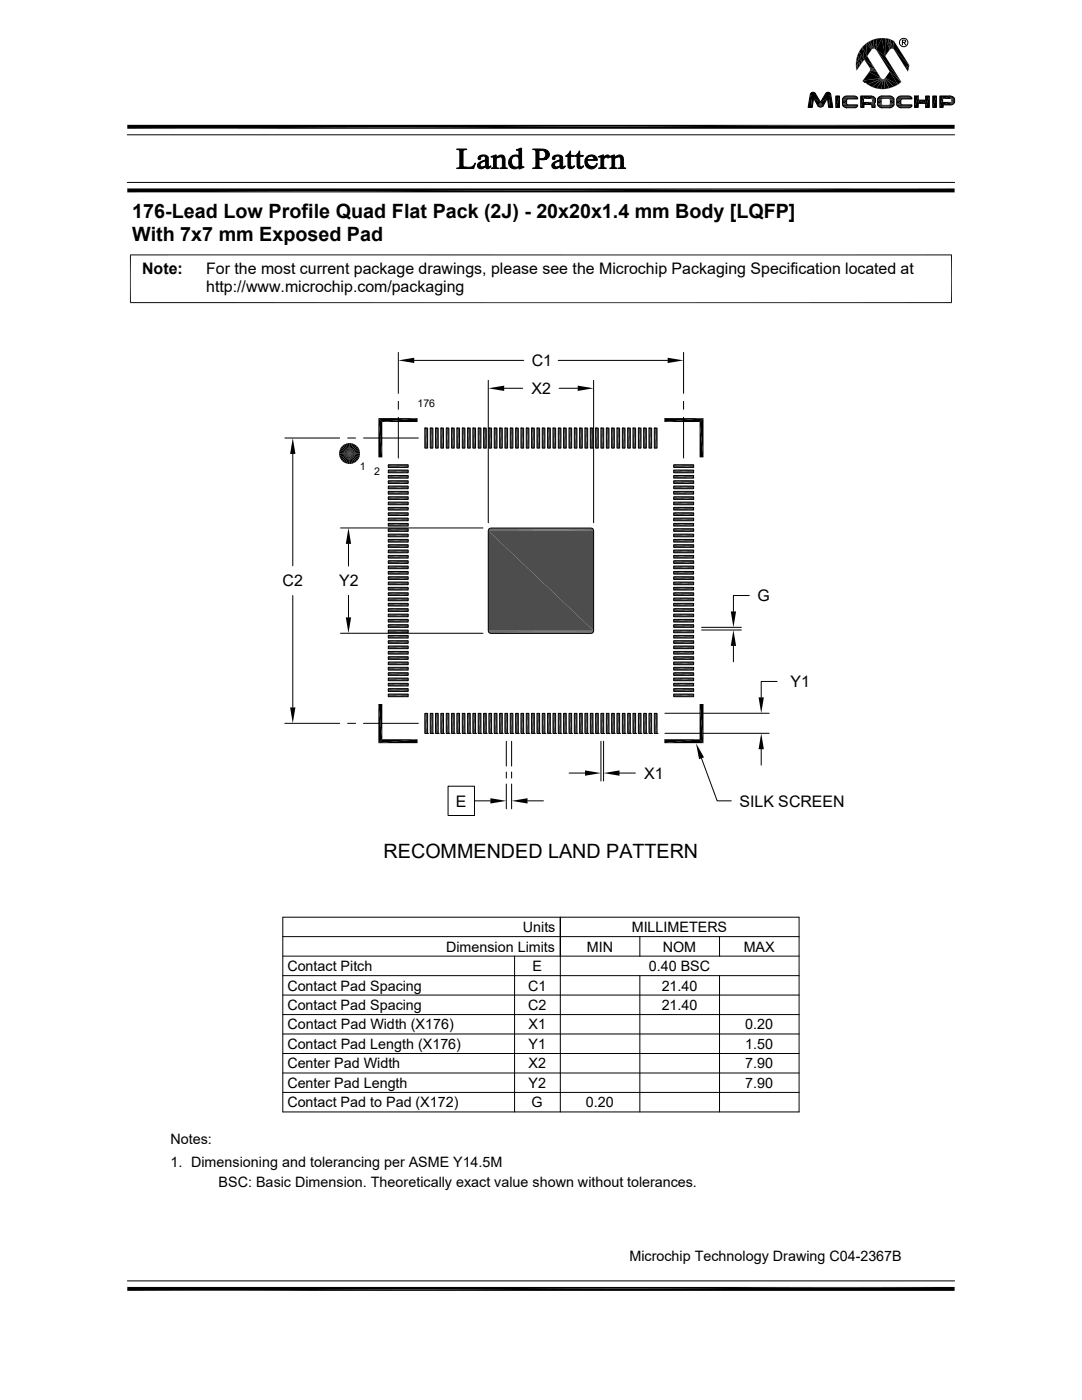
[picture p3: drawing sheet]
<svg xmlns="http://www.w3.org/2000/svg" width="216mm" height="279mm" viewBox="0 0 216 279" stroke-linecap="round" stroke-linejoin="round" font-family="sans-serif">
<g fill="#4d4d4d">
<path d="M77.5 92.8l3.9 .5h-3.9z"/>
<path d="M77.5 92.8h3.9v.5z"/>
<path d="M77.5 93.8l3.9 .6h-3.9z"/>
<path d="M77.5 93.8h3.9v.6z"/>
<path d="M77.5 94.9l3.9 .5h-3.9z"/>
<path d="M77.5 94.9h3.9v.5z"/>
<path d="M77.5 95.9l3.9 .6h-3.9z"/>
<path d="M77.5 95.9h3.9v.6z"/>
<path d="M77.5 97l3.9 .5h-3.9z"/>
<path d="M77.5 97h3.9v.5z"/>
<path d="M77.5 98.1l3.9 .5h-3.9z"/>
<path d="M77.5 98.1h3.9v.5z"/>
<path d="M77.5 99.1l3.9 .6h-3.9z"/>
<path d="M77.5 99.1h3.9v.6z"/>
<path d="M77.5 100.2l3.9 .5h-3.9z"/>
<path d="M77.5 100.2h3.9v.5z"/>
<path d="M77.5 101.3l3.9 .5h-3.9z"/>
<path d="M77.5 101.3h3.9v.5z"/>
<path d="M77.5 102.3l3.9 .6h-3.9z"/>
<path d="M77.5 102.3h3.9v.6z"/>
<path d="M77.5 103.4l3.9 .5h-3.9z"/>
<path d="M77.5 103.4h3.9v.5z"/>
<path d="M77.5 104.5l3.9 .5h-3.9z"/>
<path d="M77.5 104.5h3.9v.5z"/>
<path d="M77.5 105.5l3.9 .5h-3.9z"/>
<path d="M77.5 105.5h3.9v.5z"/>
<path d="M77.5 106.6l3.9 .5h-3.9z"/>
<path d="M77.5 106.6h3.9v.5z"/>
<path d="M77.5 107.7l3.9 .5h-3.9z"/>
<path d="M77.5 107.7h3.9v.5z"/>
<path d="M77.5 108.7l3.9 .5h-3.9z"/>
<path d="M77.5 108.7h3.9v.5z"/>
<path d="M77.5 109.8l3.9 .5h-3.9z"/>
<path d="M77.5 109.8h3.9v.5z"/>
<path d="M77.5 110.8l3.9 .6h-3.9z"/>
<path d="M77.5 110.8h3.9v.6z"/>
<path d="M77.5 111.9l3.9 .5h-3.9z"/>
<path d="M77.5 111.9h3.9v.5z"/>
<path d="M77.5 113l3.9 .5h-3.9z"/>
<path d="M77.5 113h3.9v.5z"/>
<path d="M77.5 114l3.9 .6h-3.9z"/>
<path d="M77.5 114h3.9v.6z"/>
<path d="M77.5 115.1l3.9 .5h-3.9z"/>
<path d="M77.5 115.1h3.9v.5z"/>
<path d="M77.5 116.2l3.9 .5h-3.9z"/>
<path d="M77.5 116.2h3.9v.5z"/>
<path d="M77.5 117.2l3.9 .6h-3.9z"/>
<path d="M77.5 117.2h3.9v.6z"/>
<path d="M77.5 118.3l3.9 .5h-3.9z"/>
<path d="M77.5 118.3h3.9v.5z"/>
<path d="M77.5 119.4l3.9 .5h-3.9z"/>
<path d="M77.5 119.4h3.9v.5z"/>
<path d="M77.5 120.4l3.9 .5h-3.9z"/>
<path d="M77.5 120.4h3.9v.5z"/>
<path d="M77.5 121.5l3.9 .5h-3.9z"/>
<path d="M77.5 121.5h3.9v.5z"/>
<path d="M77.5 122.6l3.9 .5h-3.9z"/>
<path d="M77.5 122.6h3.9v.5z"/>
<path d="M77.5 123.6l3.9 .5h-3.9z"/>
<path d="M77.5 123.6h3.9v.5z"/>
<path d="M77.5 124.7l3.9 .5h-3.9z"/>
<path d="M77.5 124.7h3.9v.5z"/>
<path d="M77.5 125.8l3.9 .5h-3.9z"/>
<path d="M77.5 125.8h3.9v.5z"/>
<path d="M77.5 126.8l3.9 .5h-3.9z"/>
<path d="M77.5 126.8h3.9v.5z"/>
<path d="M77.5 127.9l3.9 .5h-3.9z"/>
<path d="M77.5 127.9h3.9v.5z"/>
<path d="M77.5 128.9l3.9 .6h-3.9z"/>
<path d="M77.5 128.9h3.9v.6z"/>
<path d="M77.5 130l3.9 .5h-3.9z"/>
<path d="M77.5 130h3.9v.5z"/>
<path d="M77.5 131.1l3.9 .5h-3.9z"/>
<path d="M77.5 131.1h3.9v.5z"/>
<path d="M77.5 132.1l3.9 .6h-3.9z"/>
<path d="M77.5 132.1h3.9v.6z"/>
<path d="M77.5 133.2l3.9 .5h-3.9z"/>
<path d="M77.5 133.2h3.9v.5z"/>
<path d="M77.5 134.3l3.9 .5h-3.9z"/>
<path d="M77.5 134.3h3.9v.5z"/>
<path d="M77.5 135.3l3.9 .5h-3.9z"/>
<path d="M77.5 135.3h3.9v.5z"/>
<path d="M77.5 136.4l3.9 .5h-3.9z"/>
<path d="M77.5 136.4h3.9v.5z"/>
<path d="M77.5 137.4l3.9 .6h-3.9z"/>
<path d="M77.5 137.4h3.9v.6z"/>
<path d="M77.5 138.5l3.9 .5h-3.9z"/>
<path d="M77.5 138.5h3.9v.5z"/>
<path d="M130.6 142.4l.5 4h-.5z"/>
<path d="M130.6 142.4h.5v4z"/>
<path d="M129.5 142.4l.5 4h-.5z"/>
<path d="M129.5 142.4h.5v4z"/>
<path d="M128.4 142.4l.6 4h-.6z"/>
<path d="M128.4 142.4h.6v4z"/>
<path d="M127.4 142.4l.5 4h-.5z"/>
<path d="M127.4 142.4h.5v4z"/>
<path d="M126.3 142.4l.5 4h-.5z"/>
<path d="M126.3 142.4h.5v4z"/>
<path d="M125.2 142.4l.6 4h-.6z"/>
<path d="M125.2 142.4h.6v4z"/>
<path d="M124.2 142.4l.5 4h-.5z"/>
<path d="M124.2 142.4h.5v4z"/>
<path d="M123.1 142.4l.5 4h-.5z"/>
<path d="M123.1 142.4h.5v4z"/>
<path d="M122 142.4l.6 4h-.6z"/>
<path d="M122 142.4h.6v4z"/>
<path d="M121 142.4l.5 4h-.5z"/>
<path d="M121 142.4h.5v4z"/>
<path d="M119.9 142.4l.6 4h-.6z"/>
<path d="M119.9 142.4h.6v4z"/>
<path d="M118.9 142.4l.5 4h-.5z"/>
<path d="M118.9 142.4h.5v4z"/>
<path d="M117.8 142.4l.5 4h-.5z"/>
<path d="M117.8 142.4h.5v4z"/>
<path d="M116.7 142.4l.6 4h-.6z"/>
<path d="M116.7 142.4h.6v4z"/>
<path d="M115.7 142.4l.5 4h-.5z"/>
<path d="M115.7 142.4h.5v4z"/>
<path d="M114.6 142.4l.5 4h-.5z"/>
<path d="M114.6 142.4h.5v4z"/>
<path d="M113.5 142.4l.6 4h-.6z"/>
<path d="M113.5 142.4h.6v4z"/>
<path d="M112.5 142.4l.5 4h-.5z"/>
<path d="M112.5 142.4h.5v4z"/>
<path d="M111.4 142.4l.5 4h-.5z"/>
<path d="M111.4 142.4h.5v4z"/>
<path d="M110.3 142.4l.6 4h-.6z"/>
<path d="M110.3 142.4h.6v4z"/>
<path d="M109.3 142.4l.5 4h-.5z"/>
<path d="M109.3 142.4h.5v4z"/>
<path d="M108.2 142.4l.5 4h-.5z"/>
<path d="M108.2 142.4h.5v4z"/>
<path d="M107.1 142.4l.6 4h-.6z"/>
<path d="M107.1 142.4h.6v4z"/>
<path d="M106.1 142.4l.5 4h-.5z"/>
<path d="M106.1 142.4h.5v4z"/>
<path d="M105 142.4l.5 4h-.5z"/>
<path d="M105 142.4h.5v4z"/>
<path d="M103.9 142.4l.6 4h-.6z"/>
<path d="M103.9 142.4h.6v4z"/>
<path d="M102.9 142.4l.5 4h-.5z"/>
<path d="M102.9 142.4h.5v4z"/>
<path d="M101.8 142.4l.5 4h-.5z"/>
<path d="M101.8 142.4h.5v4z"/>
<path d="M100.8 142.4l.5 4h-.5z"/>
<path d="M100.8 142.4h.5v4z"/>
<path d="M99.7 142.4l.5 4h-.5z"/>
<path d="M99.7 142.4h.5v4z"/>
<path d="M98.6 142.4l.6 4h-.6z"/>
<path d="M98.6 142.4h.6v4z"/>
<path d="M97.6 142.4l.5 4h-.5z"/>
<path d="M97.6 142.4h.5v4z"/>
<path d="M96.5 142.4l.5 4h-.5z"/>
<path d="M96.5 142.4h.5v4z"/>
<path d="M95.4 142.4l.6 4h-.6z"/>
<path d="M95.4 142.4h.6v4z"/>
<path d="M94.4 142.4l.5 4h-.5z"/>
<path d="M94.4 142.4h.5v4z"/>
<path d="M93.3 142.4l.5 4h-.5z"/>
<path d="M93.3 142.4h.5v4z"/>
<path d="M92.2 142.4l.6 4h-.6z"/>
<path d="M92.2 142.4h.6v4z"/>
<path d="M91.2 142.4l.5 4h-.5z"/>
<path d="M91.2 142.4h.5v4z"/>
<path d="M90.1 142.4l.5 4h-.5z"/>
<path d="M90.1 142.4h.5v4z"/>
<path d="M89 142.4l.6 4h-.6z"/>
<path d="M89 142.4h.6v4z"/>
<path d="M88 142.4l.5 4h-.5z"/>
<path d="M88 142.4h.5v4z"/>
<path d="M86.9 142.4l.5 4h-.5z"/>
<path d="M86.9 142.4h.5v4z"/>
<path d="M85.9 142.4l.5 4h-.5z"/>
<path d="M85.9 142.4h.5v4z"/>
<path d="M84.8 142.4l.5 4h-.5z"/>
<path d="M84.8 142.4h.5v4z"/>
<path d="M134.4 92.8l4 .5h-4z"/>
<path d="M134.4 92.8h4v.5z"/>
<path d="M134.4 93.8l4 .6h-4z"/>
<path d="M134.4 93.8h4v.6z"/>
<path d="M134.4 94.9l4 .5h-4z"/>
<path d="M134.4 94.9h4v.5z"/>
<path d="M134.4 95.9l4 .6h-4z"/>
<path d="M134.4 95.9h4v.6z"/>
<path d="M134.4 97l4 .5h-4z"/>
<path d="M134.4 97h4v.5z"/>
<path d="M134.4 98.1l4 .5h-4z"/>
<path d="M134.4 98.1h4v.5z"/>
<path d="M134.4 99.1l4 .6h-4z"/>
<path d="M134.4 99.1h4v.6z"/>
<path d="M134.4 100.2l4 .5h-4z"/>
<path d="M134.4 100.2h4v.5z"/>
<path d="M134.4 101.3l4 .5h-4z"/>
<path d="M134.4 101.3h4v.5z"/>
<path d="M134.4 102.3l4 .6h-4z"/>
<path d="M134.4 102.3h4v.6z"/>
<path d="M134.4 103.4l4 .5h-4z"/>
<path d="M134.4 103.4h4v.5z"/>
<path d="M134.4 104.5l4 .5h-4z"/>
<path d="M134.4 104.5h4v.5z"/>
<path d="M134.4 105.5l4 .5h-4z"/>
<path d="M134.4 105.5h4v.5z"/>
<path d="M134.4 106.6l4 .5h-4z"/>
<path d="M134.4 106.6h4v.5z"/>
<path d="M134.4 107.7l4 .5h-4z"/>
<path d="M134.4 107.7h4v.5z"/>
<path d="M134.4 108.7l4 .5h-4z"/>
<path d="M134.4 108.7h4v.5z"/>
<path d="M134.4 109.8l4 .5h-4z"/>
<path d="M134.4 109.8h4v.5z"/>
<path d="M134.4 110.8l4 .6h-4z"/>
<path d="M134.4 110.8h4v.6z"/>
<path d="M134.4 111.9l4 .5h-4z"/>
<path d="M134.4 111.9h4v.5z"/>
<path d="M134.4 113l4 .5h-4z"/>
<path d="M134.4 113h4v.5z"/>
<path d="M134.4 114l4 .6h-4z"/>
<path d="M134.4 114h4v.6z"/>
<path d="M134.4 115.1l4 .5h-4z"/>
<path d="M134.4 115.1h4v.5z"/>
<path d="M134.4 116.2l4 .5h-4z"/>
<path d="M134.4 116.2h4v.5z"/>
<path d="M134.4 117.2l4 .6h-4z"/>
<path d="M134.4 117.2h4v.6z"/>
<path d="M134.4 118.3l4 .5h-4z"/>
<path d="M134.4 118.3h4v.5z"/>
<path d="M134.4 119.4l4 .5h-4z"/>
<path d="M134.4 119.4h4v.5z"/>
<path d="M134.4 120.4l4 .5h-4z"/>
<path d="M134.4 120.4h4v.5z"/>
<path d="M134.4 121.5l4 .5h-4z"/>
<path d="M134.4 121.5h4v.5z"/>
<path d="M134.4 122.6l4 .5h-4z"/>
<path d="M134.4 122.6h4v.5z"/>
<path d="M134.4 123.6l4 .5h-4z"/>
<path d="M134.4 123.6h4v.5z"/>
<path d="M134.4 124.7l4 .5h-4z"/>
<path d="M134.4 124.7h4v.5z"/>
<path d="M134.4 125.8l4 .5h-4z"/>
<path d="M134.4 125.8h4v.5z"/>
<path d="M134.4 126.8l4 .5h-4z"/>
<path d="M134.4 126.8h4v.5z"/>
<path d="M134.4 127.9l4 .5h-4z"/>
<path d="M134.4 127.9h4v.5z"/>
<path d="M134.4 128.9l4 .6h-4z"/>
<path d="M134.4 128.9h4v.6z"/>
<path d="M134.4 130l4 .5h-4z"/>
<path d="M134.4 130h4v.5z"/>
<path d="M134.4 131.1l4 .5h-4z"/>
<path d="M134.4 131.1h4v.5z"/>
<path d="M134.4 132.1l4 .6h-4z"/>
<path d="M134.4 132.1h4v.6z"/>
<path d="M134.4 133.2l4 .5h-4z"/>
<path d="M134.4 133.2h4v.5z"/>
<path d="M134.4 134.3l4 .5h-4z"/>
<path d="M134.4 134.3h4v.5z"/>
<path d="M134.4 135.3l4 .5h-4z"/>
<path d="M134.4 135.3h4v.5z"/>
<path d="M134.4 136.4l4 .5h-4z"/>
<path d="M134.4 136.4h4v.5z"/>
<path d="M134.4 137.4l4 .6h-4z"/>
<path d="M134.4 137.4h4v.6z"/>
<path d="M134.4 138.5l4 .5h-4z"/>
<path d="M134.4 138.5h4v.5z"/>
<path d="M130.6 85.4l.5 4h-.5z"/>
<path d="M130.6 85.4h.5v4z"/>
<path d="M129.5 85.4l.5 4h-.5z"/>
<path d="M129.5 85.4h.5v4z"/>
<path d="M128.4 85.4l.6 4h-.6z"/>
<path d="M128.4 85.4h.6v4z"/>
<path d="M127.4 85.4l.5 4h-.5z"/>
<path d="M127.4 85.4h.5v4z"/>
<path d="M126.3 85.4l.5 4h-.5z"/>
<path d="M126.3 85.4h.5v4z"/>
<path d="M125.2 85.4l.6 4h-.6z"/>
<path d="M125.2 85.4h.6v4z"/>
<path d="M124.2 85.4l.5 4h-.5z"/>
<path d="M124.2 85.4h.5v4z"/>
<path d="M123.1 85.4l.5 4h-.5z"/>
<path d="M123.1 85.4h.5v4z"/>
<path d="M122 85.4l.6 4h-.6z"/>
<path d="M122 85.4h.6v4z"/>
<path d="M121 85.4l.5 4h-.5z"/>
<path d="M121 85.4h.5v4z"/>
<path d="M119.9 85.4l.6 4h-.6z"/>
<path d="M119.9 85.4h.6v4z"/>
<path d="M118.9 85.4l.5 4h-.5z"/>
<path d="M118.9 85.4h.5v4z"/>
<path d="M117.8 85.4l.5 4h-.5z"/>
<path d="M117.8 85.4h.5v4z"/>
<path d="M116.7 85.4l.6 4h-.6z"/>
<path d="M116.7 85.4h.6v4z"/>
<path d="M115.7 85.4l.5 4h-.5z"/>
<path d="M115.7 85.4h.5v4z"/>
<path d="M114.6 85.4l.5 4h-.5z"/>
<path d="M114.6 85.4h.5v4z"/>
<path d="M113.5 85.4l.6 4h-.6z"/>
<path d="M113.5 85.4h.6v4z"/>
<path d="M112.5 85.4l.5 4h-.5z"/>
<path d="M112.5 85.4h.5v4z"/>
<path d="M111.4 85.4l.5 4h-.5z"/>
<path d="M111.4 85.4h.5v4z"/>
<path d="M110.3 85.4l.6 4h-.6z"/>
<path d="M110.3 85.4h.6v4z"/>
<path d="M109.3 85.4l.5 4h-.5z"/>
<path d="M109.3 85.4h.5v4z"/>
<path d="M108.2 85.4l.5 4h-.5z"/>
<path d="M108.2 85.4h.5v4z"/>
<path d="M107.1 85.4l.6 4h-.6z"/>
<path d="M107.1 85.4h.6v4z"/>
<path d="M106.1 85.4l.5 4h-.5z"/>
<path d="M106.1 85.4h.5v4z"/>
<path d="M105 85.4l.5 4h-.5z"/>
<path d="M105 85.4h.5v4z"/>
<path d="M103.9 85.4l.6 4h-.6z"/>
<path d="M103.9 85.4h.6v4z"/>
<path d="M102.9 85.4l.5 4h-.5z"/>
<path d="M102.9 85.4h.5v4z"/>
<path d="M101.8 85.4l.5 4h-.5z"/>
<path d="M101.8 85.4h.5v4z"/>
<path d="M100.8 85.4l.5 4h-.5z"/>
<path d="M100.8 85.4h.5v4z"/>
<path d="M99.7 85.4l.5 4h-.5z"/>
<path d="M99.7 85.4h.5v4z"/>
<path d="M98.6 85.4l.6 4h-.6z"/>
<path d="M98.6 85.4h.6v4z"/>
<path d="M97.6 85.4l.5 4h-.5z"/>
<path d="M97.6 85.4h.5v4z"/>
<path d="M96.5 85.4l.5 4h-.5z"/>
<path d="M96.5 85.4h.5v4z"/>
<path d="M95.4 85.4l.6 4h-.6z"/>
<path d="M95.4 85.4h.6v4z"/>
<path d="M94.4 85.4l.5 4h-.5z"/>
<path d="M94.4 85.4h.5v4z"/>
<path d="M93.3 85.4l.5 4h-.5z"/>
<path d="M93.3 85.4h.5v4z"/>
<path d="M92.2 85.4l.6 4h-.6z"/>
<path d="M92.2 85.4h.6v4z"/>
<path d="M91.2 85.4l.5 4h-.5z"/>
<path d="M91.2 85.4h.5v4z"/>
<path d="M90.1 85.4l.5 4h-.5z"/>
<path d="M90.1 85.4h.5v4z"/>
<path d="M89 85.4l.6 4h-.6z"/>
<path d="M89 85.4h.6v4z"/>
<path d="M88 85.4l.5 4h-.5z"/>
<path d="M88 85.4h.5v4z"/>
<path d="M86.9 85.4l.5 4h-.5z"/>
<path d="M86.9 85.4h.5v4z"/>
<path d="M85.9 85.4l.5 4h-.5z"/>
<path d="M85.9 85.4h.5v4z"/>
<path d="M84.8 85.4l.5 4h-.5z"/>
<path d="M84.8 85.4h.5v4z"/>
</g>
<g fill="none" stroke="#000" stroke-width=".2">
<path d="M77.5 99.1h3.9v.6h-3.9zM77.5 98.1h3.9v.5h-3.9zM77.5 97h3.9v.5h-3.9zM77.5 95.9h3.9v.6h-3.9zM77.5 94.9h3.9v.5h-3.9zM77.5 93.8h3.9v.6h-3.9zM77.5 92.8h3.9v.5h-3.9zM84.8 85.4h.5v4h-.5zM84.8 85.4h.1M85.9 85.4h.5v4h-.5zM85.9 85.4h.1M86.9 85.4h.5v4h-.5z"/>
<path d="M86.9 85.4h.1M88 85.4h.5v4h-.5zM88 85.4h.1M89 85.4h.6v4h-.6zM89 85.4h.1M90.1 85.4h.5v4h-.5zM90.1 85.4h.1M91.2 85.4h.5v4h-.5zM91.2 85.4h.1M92.2 85.4h.6v4h-.6zM92.2 85.4h.1M93.3 85.4h.5v4h-.5z"/>
<path d="M93.3 85.4h.1M94.4 85.4h.5v4h-.5zM94.4 85.4h.1M95.4 85.4h.6v4h-.6zM95.4 85.4h.1M96.5 85.4h.5v4h-.5zM96.5 85.4h.1M97.6 85.4h.5v4h-.5zM97.6 85.4h.1M98.6 85.4h.6v4h-.6zM98.6 85.4h.1M99.7 85.4h.5v4h-.5z"/>
<path d="M99.7 85.4h.1M100.8 85.4h.5v4h-.5zM100.8 85.4h.1M101.8 85.4h.5v4h-.5zM101.8 85.4h.1M102.9 85.4h.5v4h-.5zM102.9 85.4h.1M103.9 85.4h.6v4h-.6zM103.9 85.4h.1M105 85.4h.5v4h-.5zM105 85.4h.1M106.1 85.4h.5v4h-.5z"/>
<path d="M106.1 85.4h.1M107.1 85.4h.6v4h-.6zM107.1 85.4h.1M108.2 85.4h.5v4h-.5zM108.2 85.4h.1M109.3 85.4h.5v4h-.5zM109.3 85.4h.1M110.3 85.4h.6v4h-.6zM110.3 85.4h.1M111.4 85.4h.5v4h-.5zM111.4 85.4h.1M112.5 85.4h.5v4h-.5z"/>
<path d="M112.5 85.4h.1M113.5 85.4h.6v4h-.6zM113.5 85.4h.1M114.6 85.4h.5v4h-.5zM114.6 85.4h.1M115.7 85.4h.5v4h-.5zM115.7 85.4h.1M116.7 85.4h.6v4h-.6zM116.7 85.4h.1M117.8 85.4h.5v4h-.5zM117.8 85.4h.1M118.9 85.4h.5v4h-.5z"/>
<path d="M118.9 85.4h.1M119.9 85.4h.6v4h-.6zM119.9 85.4h.1M121 85.4h.5v4h-.5zM121 85.4h.1M122 85.4h.6v4h-.6zM122 85.4h.1M123.1 85.4h.5v4h-.5zM123.1 85.4h.1M124.2 85.4h.5v4h-.5zM124.2 85.4h.1M125.2 85.4h.6v4h-.6z"/>
<path d="M125.2 85.4h.1M126.3 85.4h.5v4h-.5zM126.3 85.4h.1M127.4 85.4h.5v4h-.5zM127.4 85.4h.1M128.4 85.4h.6v4h-.6zM128.4 85.4h.1M129.5 85.4h.5v4h-.5zM129.5 85.4h.1M130.6 85.4h.5v4h-.5zM130.6 85.4h.1M134.4 92.8h4v.5h-4z"/>
<path d="M134.4 93.8h4v.6h-4zM134.4 94.9h4v.5h-4zM134.4 95.9h4v.6h-4zM134.4 97h4v.5h-4zM134.4 98.1h4v.5h-4zM134.4 99.1h4v.6h-4zM77.5 119.4h3.9v.5h-3.9zM77.5 118.3h3.9v.5h-3.9zM77.5 117.2h3.9v.6h-3.9zM77.5 116.2h3.9v.5h-3.9zM77.5 115.1h3.9v.5h-3.9zM77.5 114h3.9v.6h-3.9z"/>
<path d="M77.5 113h3.9v.5h-3.9zM77.5 111.9h3.9v.5h-3.9zM77.5 110.8h3.9v.6h-3.9zM77.5 109.8h3.9v.5h-3.9zM77.5 108.7h3.9v.5h-3.9zM77.5 107.7h3.9v.5h-3.9zM77.5 106.6h3.9v.5h-3.9zM77.5 105.5h3.9v.5h-3.9zM77.5 104.5h3.9v.5h-3.9zM77.5 103.4h3.9v.5h-3.9zM77.5 102.3h3.9v.6h-3.9zM77.5 101.3h3.9v.5h-3.9z"/>
<path d="M77.5 100.2h3.9v.5h-3.9zM134.4 100.2h4v.5h-4zM134.4 101.3h4v.5h-4zM134.4 102.3h4v.6h-4zM134.4 103.4h4v.5h-4zM134.4 104.5h4v.5h-4zM134.4 105.5h4v.5h-4zM134.4 106.6h4v.5h-4zM134.4 107.7h4v.5h-4zM134.4 108.7h4v.5h-4zM134.4 109.8h4v.5h-4zM134.4 110.8h4v.6h-4z"/>
<path d="M134.4 111.9h4v.5h-4zM134.4 113h4v.5h-4zM134.4 114h4v.6h-4zM134.4 115.1h4v.5h-4zM134.4 116.2h4v.5h-4zM134.4 117.2h4v.6h-4zM134.4 118.3h4v.5h-4zM134.4 119.4h4v.5h-4zM77.5 138.5h3.9v.5h-3.9zM77.5 137.4h3.9v.6h-3.9zM77.5 136.4h3.9v.5h-3.9zM77.5 135.3h3.9v.5h-3.9z"/>
<path d="M77.5 134.3h3.9v.5h-3.9zM77.5 133.2h3.9v.5h-3.9zM77.5 132.1h3.9v.6h-3.9zM77.5 131.1h3.9v.5h-3.9zM77.5 130h3.9v.5h-3.9zM77.5 128.9h3.9v.6h-3.9zM77.5 127.9h3.9v.5h-3.9zM77.5 126.8h3.9v.5h-3.9zM77.5 125.8h3.9v.5h-3.9zM77.5 124.7h3.9v.5h-3.9zM77.5 123.6h3.9v.5h-3.9zM77.5 122.6h3.9v.5h-3.9z"/>
<path d="M77.5 121.5h3.9v.5h-3.9zM77.5 120.4h3.9v.5h-3.9zM134.4 120.4h4v.5h-4zM134.4 121.5h4v.5h-4zM134.4 122.6h4v.5h-4zM134.4 123.6h4v.5h-4zM134.4 124.7h4v.5h-4zM134.4 125.8h4v.5h-4zM134.4 126.8h4v.5h-4zM134.4 127.9h4v.5h-4zM134.4 128.9h4v.6h-4zM134.4 130h4v.5h-4z"/>
<path d="M134.4 131.1h4v.5h-4zM134.4 132.1h4v.6h-4zM134.4 133.2h4v.5h-4zM134.4 134.3h4v.5h-4zM134.4 135.3h4v.5h-4zM134.4 136.4h4v.5h-4zM134.4 137.4h4v.6h-4zM134.4 138.5h4v.5h-4zM84.8 142.4h.5v4h-.5zM85.3 146.4h.1M85.9 142.4h.5v4h-.5zM86.4 146.4h.1"/>
<path d="M86.9 142.4h.5v4h-.5zM87.4 146.4h.1M88 142.4h.5v4h-.5zM88.5 146.4h.1M89 142.4h.6v4h-.6zM89.6 146.4h.1M90.1 142.4h.5v4h-.5zM90.6 146.4h.1M91.2 142.4h.5v4h-.5zM91.7 146.4h.1M92.2 142.4h.6v4h-.6zM92.8 146.4h.1"/>
<path d="M93.3 142.4h.5v4h-.5zM93.8 146.4h.1M94.4 142.4h.5v4h-.5zM94.9 146.4h.1M95.4 142.4h.6v4h-.6zM96 146.4h.1M96.5 142.4h.5v4h-.5zM97 146.4h.1M97.6 142.4h.5v4h-.5zM98.1 146.4h.1M98.6 142.4h.6v4h-.6zM99.2 146.4h.1"/>
<path d="M99.7 142.4h.5v4h-.5zM100.2 146.4h.1M100.8 142.4h.5v4h-.5zM101.3 146.4h.1M101.8 142.4h.5v4h-.5zM102.3 146.4h.1M102.9 142.4h.5v4h-.5zM103.4 146.4h.1M103.9 142.4h.6v4h-.6zM104.5 146.4h.1M105 142.4h.5v4h-.5zM105.5 146.4h.1"/>
<path d="M106.1 142.4h.5v4h-.5zM106.6 146.4h.1M107.1 142.4h.6v4h-.6zM107.7 146.4h.1M108.2 142.4h.5v4h-.5zM108.7 146.4h.1M109.3 142.4h.5v4h-.5zM109.8 146.4h.1M110.3 142.4h.6v4h-.6zM110.9 146.4h.1M111.4 142.4h.5v4h-.5zM111.9 146.4h.1"/>
<path d="M112.5 142.4h.5v4h-.5zM113 146.4h.1M113.5 142.4h.6v4h-.6zM114.1 146.4h.1M114.6 142.4h.5v4h-.5zM115.1 146.4h.1M115.7 142.4h.5v4h-.5zM116.2 146.4h.1M116.7 142.4h.6v4h-.6zM117.3 146.4h.1M117.8 142.4h.5v4h-.5zM118.3 146.4h.1"/>
<path d="M118.9 142.4h.5v4h-.5zM119.4 146.4h.1M119.9 142.4h.6v4h-.6zM120.5 146.4h.1M121 142.4h.5v4h-.5zM121.5 146.4h.1M122 142.4h.6v4h-.6zM122.6 146.4h.1M123.1 142.4h.5v4h-.5zM123.6 146.4h.1M124.2 142.4h.5v4h-.5zM124.7 146.4h.1"/>
<path d="M125.2 142.4h.6v4h-.6zM125.8 146.4h.1M126.3 142.4h.5v4h-.5zM126.8 146.4h.1M127.4 142.4h.5v4h-.5zM127.9 146.4h.1M128.4 142.4h.6v4h-.6zM129 146.4h.1M129.5 142.4h.5v4h-.5zM130 146.4h.1M130.6 142.4h.5v4h-.5zM131.1 146.4h.1"/>
</g>
<path d="M97.4 105.8h21M97.5 105.6h20.9M97.6 105.5h20.7M97.7 105.4h20.4" fill="none" stroke="#4d4d4d" stroke-width=".2"/>
<g fill="#4d4d4d">
<path d="M97.4 105.9l21 20h-21z"/>
<path d="M97.4 105.9h21v20z"/>
</g>
<path d="M97.4 126h21M97.5 126.2h20.9M97.6 126.3h20.7M97.7 126.4h20.4" fill="none" stroke="#4d4d4d" stroke-width=".2"/>
<g fill="none" stroke="#000" stroke-width=".2">
<path d="M161.8 18.6a.53 .53 0 0 1 .9 0l1 1.8 1.2-1.9h.6l.3 .3 .4 2.6h-.8l-.3-1.8-.9 1.6a.7 .7 0 0 1-1 0l-.9-1.6-.2 1.8h-.9zM166.8 19.2h.7v2.2h-.7zM168.4 19.3h2.6M168.4 19.3l.5-.1h1.6a.58 .58 0 0 1 .6 .5l-2.1 .1-.1 .2 .1 .9h2.1v.2l-.4 .4h-1.8a.91 .91 0 0 1-.8-.6v-1.2zM168.6 19.2h2.2M171.1 19.5h-2.9M171.7 19.2h2.4a.89 .89 0 0 1 .7 .7 .89 .89 0 0 1-.3 .9l.1 .2v.4h-.6v-.4l-.3-.2h-1.3v.6h-.7zM175.2 19.5h3.1M175.4 19.3h2.7M175.4 19.3l.6-.1h1.6a.89 .89 0 0 1 .8 .5v1.2l-.3 .4-.5 .2h-1.6l-.5-.2-.4-.4v-1.2zM175.6 19.2h2.3M179 19.5l.5-.3h1.9a.62 .62 0 0 1 .6 .5l-2.1 .1-.2 .2 .2 .9h2.1v.2l-.5 .4h-1.7l-.5-.2-.4-.4v-1.2z"/>
<path d="M179.2 19.3h2.7M179.4 19.2h2.3M180.1 8.5l.5-.1 .1-.2-.2-.2h-.4v1M180.4 8.5l.3 .5M182 19.5h-3M182.5 19.2h.7v.8h1.5v-.8h.7v2.2h-.7v-.8h-1.5v.8h-.7zM186.1 19.2h.8v2.2h-.8zM187.5 19.2h2.1a.89 .89 0 0 1 .9 .8 .89 .89 0 0 1-.8 .9h-1.5v.5h-.7zM25.4 36.4h165.1M25.4 26.9h165.1M168.2 21.2h2.9M168.6 21.5h2.2"/>
<path d="M171 21.4h-2.6M175.2 21.2h3.1M175.4 21.4h2.7M175.7 21.5h2.2M179 21.2h3M179.5 21.5h2.2M181.9 21.4h-2.7M184.7 21.4h.1M26 50.8v9.7M189.9 50.8v9.7M189.9 50.9h-164M25.9 60.4h164"/>
<path d="M79.5 70.3v8.2M82.7 71.9h21.8M97.4 75.9v28.4M100.6 77.5h3.7M111.4 71.9h21.8M111.6 77.5h3.7M118.4 75.9v28.4M136.4 70.3v8.2M56.8 87.4h11M58.4 90.6v22.3M69.4 87.4h1.6M72.5 87.4h11"/>
<path d="M79.5 80.1v1.6M79.5 83.3v8.1M136.4 80.1v1.6M136.4 83.3v8.1M58.4 118.9v22.3M67.9 105.4h28.5M69.5 108.5v4.5M69.5 118.8v4.4M97.6 105.5l.4-.1h19.9a.51 .51 0 0 1 .5 .5v20a.51 .51 0 0 1-.5 .5h-19.9a.51 .51 0 0 1-.6-.5v-20zM149.5 118.9h-3.2v3.1M67.9 126.4h28.5M140 125.7h7.9"/>
<path d="M140 125.2h7.9M146.3 128.9v3.2M155.1 136h-3.2v3.2M56.8 144.4h11M69.4 144.4h1.6M72.5 144.4h11M89.4 156.9h5.3v5.9h-5.3zM94.7 159.8h3.2M101 147.9v5M101 154.1v1.2M101 156.5v4.9M102.1 147.9v5"/>
<path d="M102.1 154.1v1.2M102.1 156.5v4.9M105.3 159.8h3.1M113.6 154.3h3.1M119.9 147.9v8M120.4 147.9v8M123.6 154.3h3.2M132.7 146.3h20.8M132.7 142.3h20.8M140 151.3l3.1 8.5h2.8M151.9 149.5v3.2M56.4 198.6h103"/>
<path d="M56.4 183h103v38.9h-103zM56.4 186.9h103M56.4 190.8h103M56.4 194.7h103M102.7 190.8v31.1M111.8 190.8v-7.8v38.9M127.7 186.9v3.9M127.7 194.7v27.2M143.6 186.9v3.9M143.6 194.7v27.2M56.4 202.5h103M56.4 210.2h103"/>
<path d="M56.4 206.4h103M56.4 218h103M56.4 214.1h103M25.4 255.6h165.1"/>
<circle cx="180.3" cy="8.5" r=".84"/>
</g>
<g fill="#000" stroke="#000" stroke-width=".2">
<path d="M98 31.2l.3 .1zM103.1 29.9h.2zM119.4 31.2l.3 .1zM121.6 31.2l.3 .1z"/>
<path d="M91.1 29.7h2l-.5 .2-.2 .5v2.8l.2 .2h.4h-1.3l.1-3.1a.43 .43 0 0 0-.7-.5z" fill-rule="evenodd"/>
<path d="M91.1 33.5l3-.2 .8-.7-.4 1h-3.4z" fill-rule="evenodd"/>
<path d="M95.5 31.3l.3-.2h.6h-.2a.42 .42 0 0 0-.3 .6l-.2 .2a.32 .32 0 0 1-.3-.2 .32 .32 0 0 1 .1-.4z" fill-rule="evenodd"/>
<path d="M95.5 32.5l.8-.4h.6a1.12 1.12 0 0 0-1.1 .9l.4 .3 .6 .1a.78 .78 0 0 1-1 .3 .78 .78 0 0 1-.5-1z" fill-rule="evenodd"/>
<path d="M95.8 31.1l.2-.1a1.19 1.19 0 0 1 1.4 .5l.1 1.7 .3 .2a.49 .49 0 0 1-.4 .3 .49 .49 0 0 1-.5-.3v-.1l-.2-.1 .2-.1v-1l-.4-.1 .4-.2a.51 .51 0 0 0-.5-.7z" fill-rule="evenodd"/>
<path d="M96.3 33.4l.6-.1z" fill-rule="evenodd"/>
<path d="M97.6 33.3l.3-.2-.1 .3z" fill-rule="evenodd"/>
<path d="M98 31.2l1-.3v.6h-.5z" fill-rule="evenodd"/>
<path d="M98.5 31.5l1.3-.2-.8 .3v1.4a.39 .39 0 0 0 .1 .4 .39 .39 0 0 0 .4 .1v.1h-1.5l.5-.3z" fill-rule="evenodd"/>
<path d="M99.3 31.3a.84 .84 0 0 1 .9-.4 .84 .84 0 0 1 .6 .8v1.6l.4 .3h-1.4l.3-.1 .1-.3v-1.6l-.4-.3z" fill-rule="evenodd"/>
<path d="M101.8 31.4l.5-.3h.6a1.19 1.19 0 0 0-.8 1.2 1.19 1.19 0 0 0 .9 1.1h-1.1a1.4 1.4 0 0 1-.1-2z" fill-rule="evenodd"/>
<path d="M102.3 31.1l.7-.2 .5 .3z" fill-rule="evenodd"/>
<path d="M103.1 29.9l1-.3v3.4l.2 .3h-.8a1.18 1.18 0 0 1-1.6 .1h1.1l.5-.3v-1.4l-.3-.5h.3v-1.1z" fill-rule="evenodd"/>
<path d="M103.5 33.3l1.1 .1-1.1 .3z" fill-rule="evenodd"/>
<path d="M106.8 30h1.2h-.5v1.6l1.6 .1-1.6 .1 .1 1.4a.47 .47 0 0 0 .6 .3v.1h-1.9l.6-.2v-.3z" fill-rule="evenodd"/>
<path d="M106.3 29.7l1.8 .1a1.12 1.12 0 0 1 1.3 .5 1.12 1.12 0 0 1-.3 1.4h-1a.86 .86 0 0 0 .8-.7 .86 .86 0 0 0-.5-1h-1.6z" fill-rule="evenodd"/>
<path d="M107.5 31.8h1.4z" fill-rule="evenodd"/>
<path d="M110.4 31.2l.2-.1h.6a.42 .42 0 0 0-.5 .6 .33 .33 0 0 1-.5 0 .33 .33 0 0 1 .2-.5z" fill-rule="evenodd"/>
<path d="M110.4 32.5l.9-.5 .4 .1a1.08 1.08 0 0 0-1 .9l.3 .3 .6 .1a.79 .79 0 0 1-1 .2 .79 .79 0 0 1-.4-.9z" fill-rule="evenodd"/>
<path d="M110.6 31.1l.5-.2a.87 .87 0 0 1 1.2 .7v1.6l.4 .2a.48 .48 0 0 1-.5 .3 .48 .48 0 0 1-.5-.4l-.2-.1 .2-.1v-1l-.4-.1 .4-.2a.51 .51 0 0 0-.5-.7z" fill-rule="evenodd"/>
<path d="M111.1 33.4l.6-.1z" fill-rule="evenodd"/>
<path d="M112.4 33.3l.4-.2-.1 .3z" fill-rule="evenodd"/>
<path d="M113.7 30.1h.2v.9h.6v.2h-.6v1.9l.3 .2-.8 .1-.1-2.2-.4-.1 .5-.4z" fill-rule="evenodd"/>
<path d="M113.4 33.4l.9-.1 .3-.2v.1a.68 .68 0 0 1-1.2 .2z" fill-rule="evenodd"/>
<path d="M115.6 30.1l.1 .9h.7v.2h-.7v1.7l.1 .4h.2l-.8 .1-.1-2.2-.4-.1 .5-.4z" fill-rule="evenodd"/>
<path d="M115.2 33.4l.9-.1 .2-.2h.2l-.1 .1a.68 .68 0 0 1-1.2 .2z" fill-rule="evenodd"/>
<path d="M117.1 31.3l.3-.2h.5a.72 .72 0 0 0-.7 .7l-.4 .1z" fill-rule="evenodd"/>
<path d="M117.4 31.1a1.17 1.17 0 0 1 1.8 .9h-2a1.1 1.1 0 0 0 1 1.2l-1.2 .1-.3-.7 .1-.7 1.7-.1v-.1a.61 .61 0 0 0-.6-.6z" fill-rule="evenodd"/>
<path d="M117 33.3l1.2-.1a.92 .92 0 0 0 .9-.6 1.18 1.18 0 0 1-.8 1.1 1.18 1.18 0 0 1-1.3-.4z" fill-rule="evenodd"/>
<path d="M119.4 31.2l1.1-.3v.6h.1l-.1 .2v1.6l.5 .3h-1.5l.4-.3v-1.8z" fill-rule="evenodd"/>
<path d="M120.6 31.3h.3l-.4 .2z" fill-rule="evenodd"/>
<path d="M120.6 31.3a.5 .5 0 0 1 .6-.4 .5 .5 0 0 1 .4 .5l-.3 .1z" fill-rule="evenodd"/>
<path d="M121.6 31.2l1-.3v.6h-.5z" fill-rule="evenodd"/>
<path d="M122.1 31.5l1.3-.2-.8 .3 .1 1.7 .4 .3h-1.4l.4-.3z" fill-rule="evenodd"/>
<path d="M122.9 31.3a.84 .84 0 0 1 .9-.4 .84 .84 0 0 1 .6 .9v1.5l.4 .3h-1.4l.3-.1 .2-.3-.1-1.6-.4-.3z" fill-rule="evenodd"/>
</g>
<g fill="#000">
<path d="M161.7 18.8l.6 .8-.2 1.8zM161.8 18.6l.5 1-.6-.8zM161.8 18.6l.5 1zM161.8 18.6l.1-.1 .4 1.1zM161.9 18.5l.4 1.1zM161.9 18.5l.2-.1 .2 1.2zM162.1 18.4l.2 1.2zM162.1 18.4h.1l.1 1.2zM162.2 18.4l.1 1.2zM162.2 18.4l.2 .1-.1 1.1zM162.4 18.5l-.1 1.1zM162.4 18.5l.2 .1-.3 1z"/>
<path d="M162.6 18.6l-.3 1zM162.6 18.6l.1 .1-.4 .9zM162.7 18.7l-.4 .9zM162.7 18.7l1 1.7-1.4-.8zM164.8 18.7l.3 .9-1.4 .8zM164.8 18.7l.3 .9zM164.9 18.6l.2 1zM164.8 18.7l.1-.1 .2 1zM164.9 18.6l.1-.1 .1 1.1zM165 18.5l.1 1.1zM165.2 18.4l-.1 1.2zM165 18.5l.2-.1-.1 1.2z"/>
<path d="M165.2 18.4h.2l-.3 1.2zM165.4 18.4l-.3 1.2zM165.4 18.4l.1 .1-.4 1.1zM165.5 18.5l-.4 1.1zM165.5 18.5l.2 .1-.6 1zM165.7 18.6l-.6 1zM165.7 18.6v.2l-.6 .8zM165.7 18.8l-.3 2.6-.3-1.8zM166.8 19.2h.7l-.7 2.2zM168.1 19.7h1l-1 .2zM168.1 19.9l1-.2zM168.1 19.9h.9l-.9 .1z"/>
<path d="M168.6 19.2h1.9zM170.8 12.8v.6zM170.8 12.2v.6zM170.8 13.4l.1 .7zM170.9 11.6l-.1 .6zM172.4 11.9l-1.5 2.2zM170.8 12.8l.1 1.2zM171.1 11l-.2 .6zM170.9 11.9l.3 1.7-.4-.8zM170.8 12.8l.4 .8-.3 .4zM171.3 10.4l-.2 .6zM171.4 10.4l-.3 .6z"/>
<path d="M171.1 11l.5 2.1-.7-1.2zM170.9 11.9l.7 1.2-.4 .5zM171.7 9.9l-.4 .5zM171.7 9.9l-.3 .5zM171.7 19.2h.7l-.7 2.2zM171.4 10.3l.6 2.2-.9-1.5zM171.1 11l.9 1.5-.4 .6zM172 9.4l-.3 .5zM172.1 9.4l-.4 .5zM172.1 16.1l.5 .4zM172.2 16.1l.4 .4zM172.4 19.2h1.4l-1.4 .5z"/>
<path d="M172.4 19.7l1.4-.5v.5zM172.4 11.9l1.2 1.7zM172.1 9.4l.3 2.5-.9-1.6zM171.5 10.3l.9 1.6-.4 .6zM172.5 8.9l-.5 .5zM172 9.4l.5-.5zM172.6 16.5l.6 .4zM172.5 8.9l.5-.4zM172.5 8.9l.5-.3zM173 11.2l2.7 4.4zM173 11.2l1.2 2-1.8-1.3zM172.1 9.4l.7-.7 .2 2.5z"/>
<path d="M172.1 9.4l.9 1.8-.6 .7zM173.2 16.9l.5 .4zM173 8.5l.5-.3zM173.7 14l-.2 .2zM173.5 14.2l-1.4 1.9zM173.7 14l-.1 .2zM173.5 14.2l-1.3 1.9zM173.7 13.8v.2zM173.6 13.6l.1 .2zM173.7 17.2l.6 .3zM173.8 19.2v.6zM174.1 19.2l-.3 .6z"/>
<path d="M173.8 19.2h.3l-.3 .6zM173.9 9.9l-.9 1.3zM174.3 19.3l-.4 .5zM174.1 19.2l.2 .1-.4 .5zM172.8 8.7l.4-.3 .7 1.5zM172.8 8.7l1.1 1.2-.9 1.3zM173.9 19.8l.6-.4zM174.3 19.3l.2 .1-.6 .4zM174 19.9l.7-.3zM174 19.9l.5-.5 .2 .2zM174 19.9l.7-.3v.3zM174 19.9h.7l-.7 .3z"/>
<path d="M174.1 9.7l-.2 .2zM173.2 8.4l.5-.2 .4 1.6zM173.2 8.4l.9 1.4-.2 .1zM173.9 9.9l.2-.1zM173.5 8.2l.6-.3zM173.5 8.2l.6-.2zM172.4 11.9l1.8 1.3-.6 .4zM173.6 13.6l.6-.4 .3 .4zM173.7 8.2l.5-.3v1.8zM173.7 8.2l.5 1.5-.1 .1zM174.1 9.7h.2zM174.3 17.5l.7 .2z"/>
<path d="M174.3 9.7h.2zM174.2 7.9l.8-.2-.5 2zM174.2 7.9l.3 1.8h-.3zM173.6 13.6h.9l-.8 .2zM173.7 13.8l.8-.2 .3 .4zM174.5 9.7l.2 .1zM174.1 7.9l.6-.2zM174.1 7.9l.6-.1zM173.7 13.8l1.1 .2h-1.1zM173.7 14h1.1l.2 .4zM174.7 9.8l.1 .1zM175 7.7l1-.1-1.2 2.3z"/>
<path d="M175 7.7l-.2 2.2-.3-.2zM174.8 9.9l1.8 1.3 3.2 5.1zM175 17.7l.6 .1zM173.7 14l1.3 .4h-1.5zM173.5 14.4h1.5l.7 1.2zM175.1 19.7h1l-1 .2zM175.1 19.9l1-.2zM175.1 19.9h.9l-.9 .1zM175.3 7.6h.6zM174.7 7.7l.6-.1zM175.6 17.7l.7 .1zM175.7 15.6l.2 .1z"/>
<path d="M173.5 14.4l2.2 1.2-3.5 .5zM172.2 16.1l3.6-.4zM172.2 16.1l3.6-.4-2.7 1.1zM173.1 16.8l2.7-1.1 .2 .1zM175.9 15.7l.2 .1zM175.9 7.6h.7zM175.8 7.6h.1zM173.1 16.8l2.9-1-2 1.6zM174 17.4l2.1-1.6zM176.1 15.8h.2zM174 17.4l2.1-1.6-1.2 1.9zM176.1 15.8h.1l-1.3 1.9z"/>
<path d="M176.2 7.6h.4zM176.2 15.8l-.3 2-1-.1zM176.2 15.8h.1l-.4 2zM176.3 17.8l.6-.1zM176.3 15.8l.2-.1zM176.3 15.8l.3 2h-.7zM176.4 15.7l1 1.9-.8 .2zM176.4 15.7l.2-.1 .8 2zM176.6 15.6l-.1 .1zM176.5 15.7l.2-.1zM176.6 15.6l1.7 1.7-.9 .3zM176.7 15.5l1.6 1.8-1.7-1.7z"/>
<path d="M177.5 9.9l-.9 1.3zM177.5 14.3l-.9 1.3zM176 7.6l.7 .1-.1 3.5zM176 7.6l.6 3.6-1.8-1.3zM177.5 14.3l-.8 1.3zM176.7 15.5l2.5 1.4-.9 .4zM177.5 14.3l1.7 2.6-2.5-1.4zM176.9 17.7l.7-.1zM176.6 7.6l.6 .1zM174.8 9.9l2.8 4.4zM176.7 7.7h.5l.3 2.2zM176.7 7.7l.8 2.2-.9 1.3z"/>
<path d="M177.5 14.3l2.3 2-.6 .6zM174.8 9.9l5 6.4-2.3-2zM177.6 17.6l.6-.2zM176 19.2h1.9zM177.7 9.7l-.2 .2zM177.5 9.9l.2-.1zM177.2 7.7l.6 .2zM177.2 7.7l.4 .2 .2 1.8zM177.2 7.7l.6 2-.3 .2zM177.7 9.7h.2zM177.9 9.7h.2zM177.6 7.9l.8 .3-.3 1.5z"/>
<path d="M177.6 7.9l.5 1.8h-.3zM178.2 17.4l.6-.3zM178.1 9.7l.2 .1zM177.8 7.9l.6 .3zM178.4 8.2l3 4.8-3-3.2zM178.4 8.2v1.6l-.3-.1zM177.5 19.9h.9v.1zM177.4 19.7h1v.2zM177.4 19.7l1 .2zM178.3 9.8l.1 .1zM178.4 9.9l2.8 4.4zM178.8 17.1l.5-.3z"/>
<path d="M178.9 19.9h.9l-.9 .1zM178.9 19.7h1.1l-1.1 .2zM178.9 19.9l1.1-.2zM179.3 16.8l.6-.4zM179.4 19.2h2zM176.6 11.2l3.3 5.2zM178.4 9.8l3 3.2-.7 .5zM181.3 13.6l-.2 .7zM181.4 13.6l-.3 .7zM180.7 13.5l.6 .1-.1 .6zM181.4 13l-.1 .6zM180.7 13.5l.4-.3 .2 .4z"/>
<path d="M181.1 13.2l.3-.2-.1 .6zM178.4 8.2l3 4.8zM178.4 8.1l3 4.9zM182.5 19.2h.7l-.7 2.2zM184.7 19.2h.7l-.7 2.2zM186.1 19.2h.8l-.8 2.2zM187.5 19.2h.7l-.7 2.2zM188.2 19.2h1.4l-1.4 .5zM188.2 19.7l1.4-.5v.5zM189.6 19.2v.6zM189.6 19.2h.3l-.3 .6zM189.9 19.2l-.3 .6z"/>
<path d="M189.9 19.2l.2 .1-.4 .5zM190.1 19.3l-.4 .5zM190.1 19.3l.2 .1-.6 .4zM189.7 19.8l.6-.4zM189.8 19.9l.5-.5 .2 .2zM189.8 19.9l.7-.3zM189.8 19.9l.7-.3v.3zM189.8 19.9h.7l-.7 .3zM161.7 18.8l.4 2.6h-.8zM162.3 19.6l1.4 .8-.5 .7zM163.7 20.4l-.3 .9-.2-.2zM163.7 20.4l-.1 1-.2-.1z"/>
<path d="M163.7 20.4v1h-.1zM163.7 20.4l.2 1h-.2zM163.7 20.4l.4 .9-.2 .1zM163.7 20.4l.5 .7-.1 .2zM163.7 20.4l1.4-.8-.9 1.5zM165.7 18.8l.5 2.6h-.8zM167.5 19.2v2.2h-.7zM168.1 20l.9-.1-.1 .1zM168.1 20.8l1 .1h-1zM168.1 20.8h.9l.1 .1zM168.1 20.7l.9 .1h-.9zM168.1 20.7h.8l.1 .1z"/>
<path d="M168.1 20l.8 .7h-.8zM168.1 20h.8v.7zM168.6 21.4l2 .1zM172.4 19.2v2.2h-.7zM172.4 20.3h1.5l-1.5 .5zM172.4 20.8l1.5-.5v.5zM173.7 20.8h.8l-.6 .1zM173.9 20.9l.6-.1 .1 .1zM173.9 20.9h.7zM173.9 20.3l.3 .5h-.3zM173.9 20.3l.6 .5h-.3zM173.9 20.3l.3 .5z"/>
<path d="M174 21l.6-.1v.1zM174 21h.6l-.6 .4zM174 21.4l.6-.4v.4zM173.9 20.3l.6 .5zM174 20.3l.6 .3-.1 .2zM174 20.3l.7 .1-.1 .2zM174 20.3l.6 .3zM174 20.2l.7 .2zM174 20.2l.7-.3v.5zM175.1 20l.8 .7h-.8zM175.1 20h.8v.7zM175.1 20.8l1 .1h-1z"/>
<path d="M175.1 20.8h.9l.1 .1zM175.1 20.7l.9 .1h-.9zM175.1 20.7h.8l.1 .1zM175.1 20l.9-.1-.1 .1zM175.9 21.5l2-.1zM177.5 19.9l.9 .1h-.8zM177.5 20.8l.9-.1v.1zM177.6 20.7h.8l-.9 .1zM177.4 20.9l1-.1v.1zM177.5 20.8h.9l-1 .1zM177.6 20.7l.8-.7v.7zM177.6 20h.8l-.8 .7z"/>
<path d="M178.9 20l.8 .7h-.8zM178.9 20h.8v.7zM178.9 20.7l.9 .1h-.9zM178.9 20.7h.8l.1 .1zM178.9 20.8l1 .1h-1zM178.9 20.8h.9l.1 .1zM178.9 20l.9-.1-.1 .1zM179.5 21.4l1.9 .1zM183.2 19.2v2.2h-.7zM183.2 20l1.5 .6h-1.5zM185.4 19.2v2.2h-.7zM183.2 20h1.5v.6z"/>
<path d="M186.9 19.2v2.2h-.8zM188.2 19.2v2.2h-.7zM188.2 20.3h1.5l-1.5 .6zM188.2 20.9l1.5-.6v.6zM189.7 20.3l.3 .6h-.3zM189.7 20.3l.5 .5-.2 .1zM189.7 20.3l.3 .6zM189.8 20.3l.6 .3-.2 .2zM189.7 20.3l.5 .5zM189.8 20.3l.7 .1-.1 .2zM189.8 20.3l.6 .3zM189.8 20.2l.7-.3v.5z"/>
<path d="M189.8 20.2l.7 .2zM25.4 38.4l165.1-.8v.8zM25.4 37.6h165.1l-165.1 .8zM25.4 25.7l165.1-.8v.8zM25.4 24.9h165.1l-165.1 .8zM79.5 71.9l3.2-.5v1.1zM97.4 77.5l3.2-.5v1zM115.3 77l3.1 .5-3.1 .5zM133.2 71.4l3.2 .5-3.2 .6zM58.4 87.4l.5 3.2h-1zM67.7 90.9l2-.4-1.9 .8zM67.8 89.7l1.9 .8-2-.4z"/>
<path d="M67.8 91.3l1.9-.8-1.7 1.2zM68 89.3l1.7 1.2-1.9-.8zM68 91.7l1.7-1.2-1.4 1.5zM68.3 89l1.4 1.5-1.7-1.2zM69.7 90.5l-1.1 1.7-.3-.2zM68.3 89l.3-.2 1.1 1.7zM69.7 90.5l-.7 1.9-.4-.2zM68.6 88.8l.4-.2 .7 1.9zM69.7 90.5l-.4 2.1-.3-.2zM69 88.6l.3-.1 .4 2zM69.7 90.5l.8 1.9-.3 .2zM70.2 88.5l.3 .1-.8 1.9z"/>
<path d="M69.7 90.5l1.2 1.7-.4 .2zM70.5 88.6l.4 .2-1.2 1.7zM69.7 90.5l1.5 1.5-.3 .2zM70.9 88.8l.3 .2-1.5 1.5zM69.7 90.5l1.8 1.2-.3 .3zM69.7 90.5l1.5-1.5 .3 .3zM69.7 90.5l2 .8-.2 .4zM69.7 90.5l1.8-1.2 .2 .4zM69.7 90.5l2.1 .4-.1 .4zM69.7 90.5l2-.8 .1 .4zM75.5 83.4l.8 7.9h-.8zM75.5 83.4h7.8l-7 .8z"/>
<path d="M75.5 83.4l.8 .8v7.1zM76.3 84.2l7-.8v.8zM132.6 83.4h7.8l-7.8 .8zM132.6 84.2l7.8-.8-.8 .8zM139.6 84.2l.8 7.1h-.8zM139.6 84.2l.8-.8v7.9zM69.5 105.4l.6 3.1h-1.1zM69 123.2h1.1l-.6 3.2zM146.3 125.7l.6 3.2h-1.1zM145.8 122h1.1l-.6 3.2zM151.4 139.2h1l-.5 3.1zM57.9 141.2h1l-.5 3.2z"/>
<path d="M75.5 140.5l.8 7-.8 .8zM75.5 140.5h.8v7zM75.5 148.3l7.8-.8v.8zM76.3 147.5h7l-7.8 .8zM97.9 159.3l3.1 .5-3.1 .6zM102.1 159.8l3.2-.5v1.1zM116.7 153.8l3.2 .5-3.2 .5zM120.4 154.3l3.2-.5v1zM138.9 148.4l1.6 2.8-1 .3zM139.6 140.5l.8 7.8-.8-.8zM132.6 147.5h7l-7 .8zM139.6 140.5h.8v7.8z"/>
<path d="M132.6 148.3l7-.8 .8 .8zM151.9 146.3l.5 3.2h-1zM25.4 257.6l165.1-.8v.8zM25.4 256.8h165.1l-165.1 .8z"/>
</g>
<path d="M176.4 15.7v2.1" fill="none" stroke="#000" stroke-width=".28"/>
<path d="M168.1 19.6h3M175.1 19.6h3.3M178.9 19.6h3.1M171.1 21h-3M178.4 21h-3.3M182 21h-3.1" fill="none" stroke="#000" stroke-width=".21"/>
<path d="M67.6 90.7h4.2M67.6 90.3h4.2M69.5 88.4v4.2" fill="none" stroke="#000" stroke-width=".4"/>
<path d="M70 88.4v4.2" fill="none" stroke="#000" stroke-width=".42"/>
<g font-size="3.9">
<text x="26.4" y="43.5">176-Lead Low Profile Quad Flat Pack (2J) - 20x20x1.4 mm Body [LQFP]</text>
<text x="26.4" y="48">With 7x7 mm Exposed Pad</text>
<text x="76.5" y="171.1">RECOMMENDED LAND PATTERN</text>
</g>
<g font-size="3.2">
<text x="28.4" y="54.6">Note:</text>
<text x="41.1" y="54.6">For the most current package drawings, please see the Microchip Packaging Specification located at</text>
<text x="41.1" y="58.3">http://www.microchip.com/packaging</text>
<text x="106.1" y="73">C1</text>
<text x="106.1" y="78.6">X2</text>
<text x="56.4" y="117">C2</text>
<text x="67.7" y="117">Y2</text>
<text x="151.1" y="120">G</text>
<text x="157.7" y="137.1">Y1</text>
<text x="128.6" y="155.4">X1</text>
<text x="90.9" y="161">E</text>
<text x="147.6" y="161">SILK SCREEN</text>
</g>
<g font-size="2.9">
<text x="89" y="189.9">Dimension Limits</text>
<text x="104.3" y="186">Units</text>
<text x="117.1" y="189.9">MIN</text>
<text x="126" y="186">MILLIMETERS</text>
<text x="132.3" y="189.9">NOM</text>
<text x="148.4" y="189.9">MAX</text>
<text x="57.3" y="197.7">Contact Pad Spacing</text>
<text x="57.3" y="193.8">Contact Pitch</text>
<text x="105.4" y="197.7">C1</text>
<text x="106.3" y="193.8">E</text>
<text x="129.5" y="193.8">0.40 BSC</text>
<text x="132" y="197.7">21.40</text>
<text x="57.3" y="201.6">Contact Pad Spacing</text>
<text x="105.4" y="201.6">C2</text>
<text x="132" y="201.6">21.40</text>
<text x="57.3" y="209.3">Contact Pad Length (X176)</text>
<text x="57.3" y="205.4">Contact Pad Width (X176)</text>
<text x="105.5" y="209.3">Y1</text>
<text x="105.5" y="205.4">X1</text>
<text x="148.7" y="209.3">1.50</text>
<text x="148.7" y="205.4">0.20</text>
<text x="57.3" y="213.2">Center Pad Width</text>
<text x="105.5" y="213.2">X2</text>
<text x="148.7" y="213.2">7.90</text>
<text x="57.3" y="217.1">Center Pad Length</text>
<text x="57.3" y="221">Contact Pad to Pad (X172)</text>
<text x="105.5" y="217.1">Y2</text>
<text x="106.1" y="221">G</text>
<text x="116.9" y="221">0.20</text>
<text x="148.7" y="217.1">7.90</text>
<text x="34" y="228.3">Notes:</text>
<text x="34" y="232.9">1. Dimensioning and tolerancing per ASME Y14.5M</text>
<text x="43.6" y="236.9">BSC: Basic Dimension. Theoretically exact value shown without tolerances.</text>
<text x="125.6" y="251.7">Microchip Technology Drawing C04-2367B</text>
</g>
<g font-size="2.1">
<text x="83.3" y="81.2">176</text>
<text x="71.8" y="93.8">1</text>
<text x="74.7" y="94.8">2</text>
</g>
</svg>
